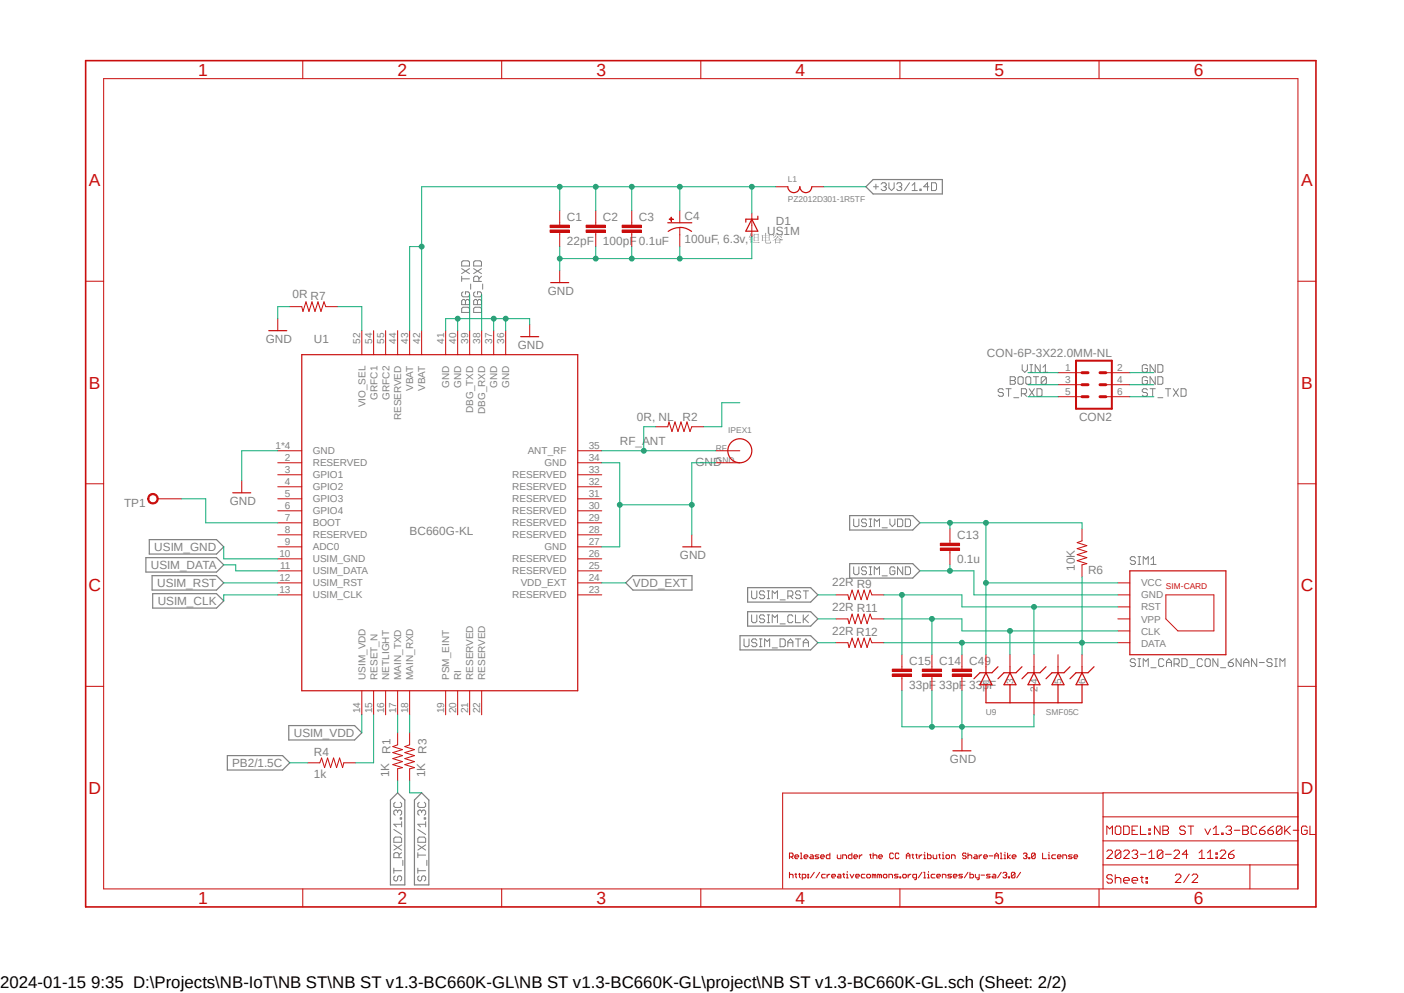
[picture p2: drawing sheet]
<svg xmlns="http://www.w3.org/2000/svg" width="297mm" height="210mm" viewBox="0 0 297 210" stroke-linecap="round" stroke-linejoin="round" font-family="sans-serif">
<path d="M17.6 12.5l261.9 179.9M279.5 12.5l-261.9 179.9" fill="none" stroke="#fff" stroke-width=".21"/>
<path d="M159.5 49.4h.9l.1 .1-.1 1.5h-.1v-.2h-.7l-.1 .3zM159.6 49.6v.6h.7v-.6zM159.6 50.2v.6h.7v-.6zM159.1 51.3h1.3l.1-.2 .2 .3h-1.5zM158.8 49.3l.2 .1-.2 .3 .5-.1 .1 .2h-.6l-.2 .3 .6-.1 .1 .2h-.4v.3l.4-.1 .1 .2h-.5v.5l.4-.2-.4 .5-.2-.1 .1-.7-.4-.1h.4v-.3l-.4 .2zM161.2 49.7l.7 .1v-.6l.2 .2v.4h.5l.1-.1 .2 .1-.1 1h-.7v.4l.1 .2 .7-.1 .1-.4 .2 .4-.3 .2h-.8l-.1-.1-.1-.6h-.6l-.1 .2zM161.3 49.8v.4h.6v-.4zM162.1 49.8v.4h.5v-.4zM161.3 50.3v.5h.6v-.5zM162.1 50.3v.5h.5v-.5zM164.1 49.7l.2 .2-.8 .5zM164.7 49.8l.7 .3-.1 .2zM163.4 50.9l.7-.5 .4-.5a1.35 1.35 0 0 0 1.2 .8l-.3 .2-.9-.7-.3 .3-.1 .2 .9-.1 .1 .2-.2 .7v-.1h-.8l-.1 .1v-.8zM164.1 50.8v.5h.8v-.5zM164.3 49.2l.3 .2v.2zM163.7 49.5v.1l1.7-.1 .2 .2-.4 .2 .2-.2h-1.7l-.1 .3z" fill="#808080"/>
<g fill="none" stroke="#808080" stroke-width=".21">
<path d="M184.8 39.5h1M185.3 38.9v1.1M186.4 38.9l.3-.2h.5l.3 .2v.3l-.3 .3M186.9 39.5h.3M187.2 39.5l.3 .3v.2l-.3 .3h-.5l-.3-.3M188 38.7v1.1l.6 .5 .5-.5v-1.1M189.7 38.9l.2-.2h.6l.3 .2v.3l-.3 .3M190.2 39.5h.3M190.5 39.5l.3 .3v.2l-.3 .3h-.6l-.2-.3M192.4 38.7l-1.1 1.6M193 39.2l.5-.5v1.6M196.5 39.5h-1.1l.8-.8v1.6"/>
<path d="M197.1 38.7h.8l.2 .2v1.1l-.2 .3h-.8zM97.7 55.4l.3-.2h1l.3 .2v.9h-1.6zM97.7 58.4v1.1M97.7 59h1.6M97.7 56.8l1.6 1.1M99.3 56.8l-1.6 1.1M100.2 55.4l.3-.2h1.1l.3 .2v.9h-1.7zM100.2 56.8l1.7 1.1M101.3 59.5v-.8l-.3-.3h-.5l-.3 .3v.8h1.7M101.9 58.4l-.6 .6M101.9 56.8l-1.7 1.1M193 40.3h1.1"/>
<path d="M194.6 40h.3v.3h-.3zM97.7 65.2l.3-.2h1l.3 .2v.9h-1.6zM97.7 63.6l.3-.3h.2l.3 .3 .3-.3h.2l.3 .3v.8h-1.6zM98 61.7l-.3 .3v.5l.3 .3h1l.3-.3v-.5l-.3-.3h-.5v.5M98.5 63.6v.8M99.6 60.1v1.1M100.2 65.2l.3-.2h1.1l.3 .2v.9h-1.7zM100.2 63.6l.3-.3h.3l.2 .3 .3-.3h.3l.3 .3v.8h-1.7zM100.5 61.7l-.3 .3v.5l.3 .3h1.1l.3-.3v-.5l-.3-.3h-.6v.5M101 63.6v.8M102.1 60.1v1.1M213.7 79.7h.8l.3 .2v.3l-.3 .3 .3 .3v.2l-.3 .3h-.8z"/>
<path d="M215.3 79.9l.3-.2h.6l.3 .2v1.1l-.3 .3h-.6l-.3-.3zM216.2 77.1v1.1l.6 .5 .5-.5v-1.1M217 79.9l.3-.2h.5l.3 .2v1.1l-.3 .3h-.5l-.3-.3zM217.9 77.1h.5M217.9 78.7h.5M218.1 77.1v1.6M218.6 79.7h1.1M219.2 79.7v1.6M220 77.1v1.6l-1-1.6v1.6M220.6 78.7h1.1M220.6 77.7l.5-.6v1.6M221.4 79.9l-.3-.2h-.6l-.2 .2v1.1"/>
<path d="M221.4 79.9v1.1l-.3 .3h-.6l-.2-.3M221.4 79.9l-1.1 1.1M242.7 77.4l-.3-.3h-.5l-.3 .3v1.1l.3 .2h.5l.3-.2v-.6h-.5M242.7 79.9l-.3-.2h-.5l-.3 .2v1.1l.3 .3h.5l.3-.3v-.5h-.5M244.4 77.1v1.6l-1.1-1.6v1.6M244.4 79.7v1.6l-1.1-1.6v1.6M244.9 77.1h.8l.3 .3v1.1l-.3 .2h-.8zM244.9 79.7h.8l.3 .2v1.1l-.3 .3h-.8zM212.3 82.5l-.3-.3h-.5l-.3 .3v.3l.3 .2h.5l.3 .3v.3l-.3 .2h-.5l-.3-.2M212.8 82.2h1.1M213.4 82.2v1.6M213.7 80.5h.8"/>
<path d="M214.5 84.1h1M216.1 83.3h.8l.3-.3v-.5l-.3-.3h-.8v1.6M216.6 83.3l.6 .5M217.7 82.2l1.1 1.6M218.8 82.2l-1.1 1.6M219.4 82.2h.8l.2 .3v1.1l-.2 .2h-.8zM242.7 82.5l-.3-.3h-.5l-.3 .3v.3l.3 .2h.5l.3 .3v.3l-.3 .2h-.5l-.3-.2M243.3 82.2h1.1M243.8 82.2v1.6M244.9 84.1h1.1M246.5 82.2h1.1M247.1 82.2v1.6"/>
<path d="M248.2 82.2l1.1 1.6M249.3 82.2l-1.1 1.6M249.9 82.2h.8l.2 .3v1.1l-.2 .2h-.8zM180.6 109.8v1.3l.3 .3h.5l.3-.3v-1.3M180.6 119.9v1.3l.3 .3h.5l.3-.3v-1.3M183.3 110l-.3-.2h-.5l-.3 .2v.3l.3 .3h.5l.3 .2v.3l-.3 .3h-.5l-.3-.3M183.9 111.4h.5M183.9 109.8h.5M183.9 119.9h.5M184.1 109.8v1.6M184.1 119.9v1.6M185 111.4v-1.6l.5 .5 .6-.5v1.6"/>
<path d="M186.6 111.6h1.1M188.3 109.8v1l.5 .6 .5-.6v-1M189.9 109.8h.8l.3 .2v1.1l-.3 .3h-.8zM191 119.9v1.6l-1.1-1.6v1.6M191.5 109.8h.8l.3 .2v1.1l-.3 .3h-.8zM191.5 119.9h.8l.3 .3v1l-.3 .3h-.8zM240.2 118l-.3-.3h-.5l-.3 .3v.3l.3 .3h.5l.3 .2v.3l-.3 .3h-.5l-.3-.3M240.7 117.7h.6M240.7 119.4h.6M241 117.7v1.7M241.9 119.4v-1.7l.5 .6 .5-.6v1.7M243.5 119.4h1.1"/>
<path d="M243.5 118.3l.5-.6v1.7M157.4 135.1v1.4l.2 .3h.6l.3-.3v-1.4M159 125v1.3l.3 .3h.5l.3-.3v-1.3M159 130v1.4l.3 .3h.5l.3-.3v-1.4M160.1 135.4l-.3-.3h-.5l-.3 .3v.3l.3 .2h.5l.3 .3v.3l-.3 .3h-.5l-.3-.3M160.7 136.8h.5M160.7 135.1h.5M160.9 135.1v1.7M161.8 125.3l-.3-.3h-.6l-.2 .3v.2l.2 .3h.6l.3 .3v.2l-.3 .3h-.6l-.2-.3M161.8 130.3l-.3-.3h-.6l-.2 .3v.3l.2 .3h.6l.3 .2v.3l-.3 .3h-.6l-.2-.3M161.8 136.8v-1.7l.5 .6 .5-.6v1.7M162.3 126.6h.5"/>
<path d="M162.3 125h.5M162.3 131.7h.5M162.3 130h.5M162.6 125v1.6M162.6 130v1.7M163.4 126.6v-1.6l.5 .5 .6-.5v1.6M163.4 131.7v-1.7l.5 .6 .6-.6v1.7M163.4 137h1.1M165 126.9h1.1M165 132h1.1M165 135.1h.8l.3 .3v1.1l-.3 .3h-.8zM166.7 126.1h.8l.2-.3v-.5l-.2-.3h-.8v1.6"/>
<path d="M166.7 136.8v-1.1l.5-.6 .5 .6v1.1M166.7 135.9h1M167.2 126.1l.5 .5M167.7 130.3l-.2-.3h-.6l-.2 .3v1.1l.2 .3h.6l.2-.3M168.3 130v1.7h1.1M168.3 135.1h1.1M168.8 135.1v1.7M169.4 125.3l-.3-.3h-.5l-.3 .3v.2l.3 .3h.5l.3 .3v.2l-.3 .3h-.5l-.3-.3M169.9 125h1.1M169.9 130v1.7M169.9 136.8v-1.1l.6-.6 .5 .6v1.1M169.9 135.9h1.1"/>
<path d="M170.2 130.9l.8 .8M170.5 125v1.6M171 130l-1.1 1.1M183.3 120.2l-.3-.3h-.5l-.3 .3v.2l.3 .3h.5l.3 .3v.2l-.3 .3h-.5l-.3-.3M183.9 121.5h.5M185 121.5v-1.6l.5 .5 .6-.5v1.6M186.6 121.8h1.1M189.3 120.2l-.2-.3h-.6l-.2 .3v1l.2 .3h.6l.2-.3v-.5h-.5M240.2 139.6l-.3-.3h-.5l-.3 .3v.3l.3 .2h.5l.3 .3v.3l-.3 .3h-.5l-.3-.3M240.7 139.3h.6M241 139.3v1.7M246.2 139.6l-.3-.3h-.5l-.3 .3v1.1l.3 .3h.5l.3-.3"/>
<path d="M250 139.3h.8l.3 .3v1.1l-.3 .3h-.8zM254.4 139.6l-.3-.3h-.5l-.3 .3v1.1l.3 .3h.5l.3-.3M255.2 139.3h.5l.3 .3v1.1l-.3 .3h-.5l-.3-.3v-1.1zM257.6 139.3v1.7l-1-1.7v1.7M260.9 139.3l-1.1 .8M262.6 139.3v1.7l-1.1-1.7v1.7M265.9 139.3v1.7l-1.1-1.7v1.7M269.1 139.6l-.2-.3h-.6l-.3 .3v.3l.3 .2h.6l.2 .3v.3l-.2 .3h-.6l-.3-.3M269.7 139.3h.5M269.9 139.3v1.7M240.7 141h.6M241.9 141v-1.7l.5 .6 .5-.6v1.7"/>
<path d="M243.5 141.2h1.1M246.8 140.1h1M246.8 141v-1.1l.5-.6 .5 .6v1.1M248.4 140.4h.8l.3-.3v-.5l-.3-.3h-.8v1.7M248.9 140.4l.6 .6M251.7 141.2h1M258.2 141.2h1.1M259.8 140.1h.8l.3 .3v.3l-.3 .3h-.5l-.3-.3zM263.1 140.1h1.1M263.1 141v-1.1l.6-.6 .5 .6v1.1M266.4 140.1h1.1M269.7 141h.5"/>
<path d="M270.8 141v-1.7l.5 .6 .5-.6v1.7M83.3 177.3l.3-.3h1.1l.3 .3v.8h-1.7zM83.3 178.7l1.7 1.1M83.3 175.4l1.7 1.1M83.6 169.7l-.3 .3v.5l.3 .3h1.1l.3-.3v-.5l-.3-.3M84.1 171.6l-.2-.3h-.3l-.3 .3v.5l.3 .3M84.1 171.6v.3M84.1 171.6l.3-.3h.3l.3 .3v.5l-.3 .3M84.7 173h.3v.2h-.3zM85 173.8v1.1M85 178.7l-1.7 1.1M85 174.3h-1.7l.6 .6"/>
<path d="M88.4 177.3l.3-.3h1l.3 .3v.8h-1.6zM88.4 178.7l1.6 1.1M88.4 175.4l1.6 1.1M88.7 169.7l-.3 .3v.5l.3 .3h1l.3-.3v-.5l-.3-.3M89.2 171.6l-.3-.3h-.2l-.3 .3v.5l.3 .3M89.2 171.6l.3-.3h.2l.3 .3v.5l-.3 .3M89.2 171.6v.3M89.7 173h.3v.2h-.3zM90 174.3h-1.6l.5 .6M90 173.8v1.1M90 178.7l-1.6 1.1M83.3 183.6v1.1"/>
<path d="M83.3 184.1h1.7M83.6 185.3l-.3 .2v.6l.3 .2h.3l.2-.2v-.6l.3-.2h.3l.3 .2v.6l-.3 .2M84.4 181.4v-.8l-.3-.3h-.5l-.3 .3v.8h1.7M85 180.3l-.6 .5M85.2 181.9v1.1M88.4 184.1h1.6M88.4 180.3v1.1M88.4 183.6v1.1M88.4 180.8h1.6M88.7 185.3l-.3 .2v.6l.3 .2h.2l.3-.2v-.6l.3-.2h.2l.3 .2v.6l-.3 .2M90.3 181.9v1.1"/>
</g>
<g fill="none" stroke="#808080" stroke-width=".25">
<path d="M183.2 39.5l1.5-1.5h14.6v3h-14.6zM30.9 117.9h14.9l1.5 1.6-1.5 1.5h-14.9zM31.6 114.1h14.2l1.5 1.6-1.5 1.5h-14.2zM179.7 109.1h13.4l1.5 1.5-1.5 1.5h-13.4zM179.7 119.2h13.4l1.5 1.5-1.5 1.6h-13.4zM32.2 121.8h13.6l1.5 1.5-1.5 1.5h-13.6zM32.3 125.6h13.5l1.5 1.5-1.5 1.5h-13.5zM133.9 121.8h12.5v3h-12.5l-1.5-1.5zM156.5 134.5h15l1.5 1.4-1.5 1.6h-15zM158.2 124.3h13.3l1.5 1.5-1.5 1.5h-13.3zM158.2 129.4h13.3l1.5 1.5-1.5 1.5h-13.3zM48.1 159.8h11.7l1.5 1.5-1.5 1.6h-11.7z"/>
<path d="M61.1 153.5h13.9l1.5 1.5-1.5 1.5h-13.9zM84.1 167.7l1.5 1.5v18h-3v-18zM87.7 169.2l1.5-1.5 1.5 1.5v18h-3z"/>
</g>
<path d="M118.4 47.1v.5M118.4 49.1v.6M138.7 90.3h2.6l.2-1.1 .7 2.1 .6-2.1 .6 2.1 .7-2.1 .6 2.1 .6-2.1 .7 2.1 .3-1h2.6M151.4 95.3h5.1M151.4 97.9h5.1M51.1 101.7v2.5M146.3 113.1v2.6" fill="none" stroke="#c90d0c" stroke-width=".21"/>
<g fill="none" stroke="#c90d0c" stroke-width=".25">
<path d="M49.2 104.2h3.8M144.4 115.7h3.9"/>
<circle cx="156.5" cy="95.3" r="2.54"/>
</g>
<path d="M116.4 48.6h4v.5h-4z" fill-rule="evenodd" fill="#c90d0c"/>
<path d="M116.4 48.6h4v.5h-4z" fill="none" stroke="#c90d0c" stroke-width=".21"/>
<path d="M116.4 47.6h4v.5h-4z" fill-rule="evenodd" fill="#c90d0c"/>
<path d="M116.4 47.6h4v.5h-4zM118.4 44.6v2.5M118.4 49.7v2.5M126 47.1v.5M126 49.1v.6" fill="none" stroke="#c90d0c" stroke-width=".21"/>
<path d="M124 48.6h4.1v.5h-4.1z" fill-rule="evenodd" fill="#c90d0c"/>
<path d="M124 48.6h4.1v.5h-4.1z" fill="none" stroke="#c90d0c" stroke-width=".21"/>
<path d="M124 47.6h4.1v.5h-4.1z" fill-rule="evenodd" fill="#c90d0c"/>
<path d="M124 47.6h4.1v.5h-4.1zM126 44.6v2.5M126 49.7v2.5M133.6 47.1v.5M133.6 49.1v.6" fill="none" stroke="#c90d0c" stroke-width=".21"/>
<path d="M131.6 48.6h4.1v.5h-4.1z" fill-rule="evenodd" fill="#c90d0c"/>
<path d="M131.6 48.6h4.1v.5h-4.1z" fill="none" stroke="#c90d0c" stroke-width=".21"/>
<path d="M131.6 47.6h4.1v.5h-4.1z" fill-rule="evenodd" fill="#c90d0c"/>
<path d="M118.4 57.2v2.6M131.6 47.6h4.1v.5h-4.1zM133.6 44.6v2.5M133.6 49.7v2.5M143.8 48.1v1.6" fill="none" stroke="#c90d0c" stroke-width=".21"/>
<path d="M116.5 59.8h3.8M141.3 47.1h5M143.8 48.1a4 4 0 0 1 2.5 .8M143.8 48.1a4.1 4.1 0 0 0-2.4 .8" fill="none" stroke="#c90d0c" stroke-width=".25"/>
<path d="M141.6 46.3l.8 .1z" fill-rule="evenodd" fill="#c90d0c"/>
<path d="M141.6 46.3l.8 .1z" fill="none" stroke="#c90d0c" stroke-width=".21"/>
<path d="M141.9 45.9l.1 .9z" fill-rule="evenodd" fill="#c90d0c"/>
<g fill="none" stroke="#c90d0c" stroke-width=".21">
<path d="M164.1 39.5h2.6M171.7 39.5h2.6M141.9 45.9l.1 .9zM143.8 44.6v2.5M143.8 49.7v2.5M208.6 138.5v2.5M213.7 138.5v2.5M218.7 138.5v2.5M223.8 138.5v2.5M228.9 138.5v2.5M203.5 141v.5M203.5 143v.6"/>
<path d="M203.5 156.3v2.5M218.7 148.6v2.6"/>
</g>
<g fill="none" stroke="#c90d0c" stroke-width=".25">
<path d="M166.7 39.5a1.27 1.27 0 0 0 1.2 1.3 1.27 1.27 0 0 0 1.3-1.3 1.27 1.27 0 0 0 1.3 1.3 1.27 1.27 0 0 0 1.2-1.3M201.6 158.8h3.8M208.6 142.3l1.2 2.5h-2.5zM208.6 141v1.3M208.6 144.8v3.8h20.3v-3.8M211.1 141l-1.3 1.3h-2.5l-1.3 1.3M213.7 142.3l1.2 2.5h-2.5zM213.7 141v1.3M213.7 144.8v3.8M216.2 141l-1.3 1.3h-2.5l-1.3 1.3M218.7 142.3l1.3 2.5h-2.5zM218.7 141v1.3"/>
<path d="M218.7 144.8v3.8M221.3 141l-1.3 1.3h-2.5l-1.3 1.3M223.8 142.3l1.3 2.5h-2.6zM223.8 141v1.3M223.8 144.8v3.8M226.4 141l-1.3 1.3h-2.6l-1.2 1.3M228.9 142.3l1.3 2.5h-2.6zM228.9 141v1.3M231.4 141l-1.2 1.3h-2.6l-1.2 1.3"/>
</g>
<path d="M201.5 142.5h4v.5h-4z" fill-rule="evenodd" fill="#c90d0c"/>
<path d="M201.5 142.5h4v.5h-4z" fill="none" stroke="#c90d0c" stroke-width=".21"/>
<path d="M201.5 141.5h4v.5h-4z" fill-rule="evenodd" fill="#c90d0c"/>
<path d="M201 114.4v.5M201 116.4v.5M203.5 138.5v2.5M201.5 141.5h4v.5h-4zM203.5 143.6v2.5" fill="none" stroke="#c90d0c" stroke-width=".21"/>
<path d="M198.9 115.9h4.1v.5h-4.1z" fill-rule="evenodd" fill="#c90d0c"/>
<path d="M198.9 115.9h4.1v.5h-4.1z" fill="none" stroke="#c90d0c" stroke-width=".21"/>
<path d="M198.9 114.9h4.1v.5h-4.1z" fill-rule="evenodd" fill="#c90d0c"/>
<path d="M198.9 114.9h4.1v.5h-4.1zM201 111.8v2.6M201 116.9v2.6M176.8 125.8h2.6l.2 1 .7-2 .6 2 .6-2 .7 2 .6-2 .6 2 .7-2 .3 1h2.6M176.8 130.9h2.6l.2 1 .7-2 .6 2 .6-2 .7 2 .6-2 .6 2 .7-2 .3 1h2.6M176.8 135.9h2.6l.2 1 .7-1.9 .6 1.9 .6-1.9 .7 1.9 .6-1.9 .6 1.9 .7-1.9 .3 .9h2.6M197.1 141v.5M197.1 143v.6" fill="none" stroke="#c90d0c" stroke-width=".21"/>
<path d="M195.1 142.5h4.1v.5h-4.1z" fill-rule="evenodd" fill="#c90d0c"/>
<path d="M195.1 142.5h4.1v.5h-4.1z" fill="none" stroke="#c90d0c" stroke-width=".21"/>
<path d="M195.1 141.5h4.1v.5h-4.1z" fill-rule="evenodd" fill="#c90d0c"/>
<path d="M197.1 138.5v2.5M190.8 141v.5M190.8 143v.6M195.1 141.5h4.1v.5h-4.1zM197.1 143.6v2.5" fill="none" stroke="#c90d0c" stroke-width=".21"/>
<path d="M188.8 142.5h4v.5h-4z" fill-rule="evenodd" fill="#c90d0c"/>
<path d="M188.8 142.5h4v.5h-4z" fill="none" stroke="#c90d0c" stroke-width=".21"/>
<path d="M188.8 141.5h4v.5h-4z" fill-rule="evenodd" fill="#c90d0c"/>
<g fill="none" stroke="#c90d0c" stroke-width=".21">
<path d="M21.9 16.6h252.7v171.4h-252.7zM64.1 12.8v3.8M106.1 12.8v3.8M148.3 12.8v3.8M190.4 12.8v3.8M232.5 12.8v3.8M18.1 59.5h3.8M159 45.1v5M274.6 59.5h3.8M58.8 67.4v2.5M61.3 64.9h2.5l.3 1 .6-2.1 .7 2.1 .6-2.1 .6 2.1 .7-2.1 .6 2.1 .6-2.1 .4 1.1h2.6M76.5 69.9v5.1"/>
<path d="M79 69.9v5.1M81.6 69.9v5.1M84.1 69.9v5.1M86.7 69.9v5.1M89.2 69.9v5.1M94.3 69.9v5.1M96.8 69.9v5.1M99.4 69.9v5.1M101.9 69.9v5.1M104.4 69.9v5.1M107 69.9v5.1M112.1 68.7v2.5"/>
<path d="M223.8 78.8h5.1M233.9 78.8h5.1M58.8 97.9h5M58.8 95.3h5M122.2 97.9h5.1M122.2 95.3h5.1M223.8 81.4h5.1M223.8 83.9h5.1M233.9 81.4h5.1M233.9 83.9h5.1M18.1 102.3h3.8M33.4 105.5h5"/>
<path d="M58.8 100.4h5M58.8 103h5M58.8 105.5h5M58.8 108h5M58.8 110.6h5M58.8 113.1h5M58.8 115.7h5M58.8 118.2h5M122.2 100.4h5.1M122.2 103h5.1M122.2 105.5h5.1M122.2 108h5.1"/>
<path d="M122.2 110.6h5.1M122.2 113.1h5.1M122.2 115.7h5.1M122.2 118.2h5.1M228.9 111.8v2.6l-1 .4 2 .6-2 .6 2 .7-2 .6 2 .6-2 .7 2 .6-1 .3v2.5M274.6 102.3h3.8M58.8 120.7h5M58.8 123.3h5M58.8 125.8h5M122.2 120.7h5.1M122.2 123.3h5.1M122.2 125.8h5.1"/>
<path d="M190.8 138.5v2.5M236.5 123.3h2.5M236.5 125.8h2.5M236.5 133.4h2.5M236.5 128.4h2.5M236.5 130.9h2.5M236.5 135.9h2.5M246.6 125.8h10.2v7.6h-7.6l-2.6-2.5zM18.1 145.2h3.8M76.5 146.1v5.1M79 146.1v5.1M81.6 146.1v5.1"/>
<path d="M84.1 146.1v5.1M84.1 155v2.5l-1 .4 2 .6-2 .7 2 .6-2 .6 2 .7-2 .6 2 .6-1 .3v2.5M86.7 146.1v5.1M86.7 155v2.5l-1.1 .4 2.1 .6-2.1 .7 2.1 .6-2.1 .6 2.1 .7-2.1 .6 2.1 .6-1 .3v2.5M94.3 146.1v5.1M96.8 146.1v5.1M99.4 146.1v5.1M101.9 146.1v5.1M188.8 141.5h4v.5h-4zM190.8 143.6v2.5M274.6 145.2h3.8M65.1 161.3h2.5l.4-1 .7 2 .6-2 .6 2 .7-2 .6 2 .6-2 .7 2 .2-1h2.6"/>
<path d="M233.3 167.7v20.3M233.3 177.8h41.3M233.3 172.8h41.3M234.1 176.5v-1.8l.6 .6 .6-.6v1.8M236.2 174.7h.6l.3 .3v1.2l-.3 .3h-.6l-.3-.3v-1.2zM237.7 174.7h.9l.3 .3v1.2l-.3 .3h-.9zM239.5 175.6h.6M240.7 174.7h-1.2v1.8h1.2M241.3 174.7v1.8h1.1M243 176.2h.3v.3h-.3zM243 175.3h.3v.3h-.3zM245.4 174.7v1.8l-1.2-1.8v1.8"/>
<path d="M246 174.7h.9l.3 .3v.3l-.3 .3 .3 .3v.3l-.3 .3h-.9zM246 175.6h.9M250.7 175l-.3-.3h-.5l-.3 .3v.3l.3 .3h.5l.3 .3v.3l-.3 .3h-.5l-.3-.3M251.3 174.7h1.2M251.9 174.7v1.8M254.9 175.3l.6 1.2 .6-1.2M256.7 176.5h1.2M256.7 175.3l.6-.6v1.8M258.4 176.2h.3v.3h-.3zM259.3 175l.3-.3h.6l.3 .3v.3l-.3 .3M259.9 175.6h.3M260.2 175.6l.3 .3v.3l-.3 .3h-.6l-.3-.3"/>
<path d="M261.1 179.8l-.6 .3-.6 .6M261.1 175.6h1.2M262.9 174.7h.9l.3 .3v.3l-.3 .3 .3 .3v.3l-.3 .3h-.9zM262.9 175.6h.9M265.9 175l-.3-.3h-.6l-.3 .3v1.2l.3 .3h.6l.3-.3M266.4 175.6h.9l.3 .3v.3l-.3 .3h-.6l-.3-.3zM267.6 174.7l-.6 .3-.6 .6M268.2 175.6h.9l.3 .3v.3l-.3 .3h-.6l-.3-.3zM269.4 174.7l-.6 .3-.6 .6M271.2 175l-.3-.3h-.6l-.3 .3v1.2M271.2 175v1.2l-.3 .3h-.6l-.3-.3M271.2 175l-1.2 1.2"/>
<path d="M271.8 174.7v1.8M272.1 175.6l.9 .9M273 174.7l-1.2 1.2M273.6 175.6h1.1M274.6 167.7h-109v20.2M276.5 175l-.3-.3h-.6l-.3 .3v1.2l.3 .3h.6l.3-.3v-.6h-.6M277.1 174.7v1.8h1.2M64.1 188v3.8M106.1 188v3.8M148.3 188v3.8M167 181.2h.6l.2-.2v-.4l-.2-.2h-.6v1.2M167 184.5v1.2"/>
<path d="M167 185.1l.2-.2h.4l.2 .2v.6M167.4 181.2l.4 .4M168.1 184.9h.4M168.1 181.2h.9l-.3-.4h-.3l-.3 .2v.4l.3 .2h.3M168.4 184.7v.8l.1 .2M169 184.9h.3M169.1 184.7v.8l.2 .2M169.3 180.4h.2v1.2M169.3 181.6h.4M169.7 185.7h.6l.2-.2v-.4l-.2-.2h-.6v1.2M170.1 181.2h.8l-.2-.4h-.4l-.2 .2v.4l.2 .2h.4M170.9 184.9h.2v.2h-.2z"/>
<path d="M170.9 185.5h.2v.2h-.2zM171.4 180.8h.5l.1 .2v.6h-.6l-.1-.2 .1-.2h.6M172.3 184.5l-.9 1.2M173.2 180.8h-.6l-.2 .2 .8 .4-.2 .2h-.6M173.4 184.5l-.8 1.2M173.6 181.2h.8l-.2-.4h-.4l-.2 .2v.4l.2 .2h.4M174.6 184.9h-.6l-.2 .2 .2 .6h.6M175 184.9v.8M175.6 184.9h-.3l-.3 .4M175.6 180.4v1.2h-.6l-.2-.6 .2-.2h.6M175.9 185.3h.8l-.2-.4-.6 .2v.4l.2 .2h.4M177.1 180.8v.6l.2 .2h.6v-.8"/>
<path d="M177.3 184.9h.4l.2 .2v.6h-.6l-.2-.2 .2-.2h.6M178.3 184.9h.4M178.3 181.6v-.8h.6l.2 .2v.6M178.5 184.7v.8l.2 .2M179.1 184.9h.1v.8M179.1 185.7h.4M179.2 184.3v.2M179.8 184.9l.4 .8 .4-.8M180.2 180.4v1.2h-.5l-.2-.2v-.4l.2-.2h.5M180.6 181.2h.8l-.2-.4h-.4l-.2 .2 .2 .6h.4M181 185.3h.8l-.2-.4h-.4l-.2 .2 .2 .6h.4M181.8 180.8v.8"/>
<path d="M182.4 180.8l-.6 .4M183 184.9h-.6l-.2 .2 .2 .6h.6M183.3 185.1l.6-.2 .2 .2v.4l-.2 .2h-.3l-.3-.2zM183.9 180.8h.4M184.1 180.6v.8l.2 .2M184.7 181l.2-.2h.4l.2 .2v.6M184.7 180.4v1.2M184.9 185.1l-.4-.2v.8M184.9 185.1v.6M184.9 185.1l.2-.2 .2 .2v.6M185.9 181.2h.7l-.1-.4h-.4l-.2 .2v.4l.2 .2h.4M186.1 185.1l-.4-.2v.8"/>
<path d="M186.1 185.1v.6M186.1 185.1l.2-.2 .2 .2v.6M186.9 185.1l.6-.2 .1 .2v.4l-.1 .2h-.4l-.2-.2zM188 185.7v-.8h.6l.2 .2v.6M189 180.6l-.2-.2h-.4l-.2 .2v.8l.2 .2h.4l.2-.2M190 184.9h-.6l-.2 .2 .8 .4-.2 .2h-.6M190.2 180.6l-.2-.2h-.4l-.2 .2v.8l.2 .2h.4l.2-.2M190.4 185.5h.1v.2h-.1zM190.4 188v3.8M191.1 184.9l.6 .2v.4l-.2 .2h-.4l-.1-.2v-.4zM191.7 181.6v-.8l.4-.4 .4 .4v.8M191.7 181h.8"/>
<path d="M192.1 184.9v.8M192.7 184.9h-.2l-.4 .4M192.9 180.8h.4M193.1 180.6v.8l.2 .2M193.7 180.8h.4M193.9 185.7h-.6l-.2-.2v-.4l.2-.2h.6v1l-.4 .2M193.9 180.6v.8l.2 .2M194.4 180.8v.8M195 184.5l-.7 1.2M195 180.8l-.6 .4M195.4 185.7h.4M195.4 184.5h.2v1.2"/>
<path d="M195.4 180.8h.2v.8M195.4 181.6h.4M195.6 180.3v.1M196.2 184.9h.2v.8M196.2 185.7h.4M196.2 180.4v1.2h.6l.2-.6-.2-.2h-.6M196.4 184.3v.2M197.4 180.8v.6l.2 .2h.6v-.8M197.8 184.9h-.6l-.2 .2v.4l.2 .2h.6M198.2 185.3h.7l-.1-.4-.6 .2v.4l.2 .2h.4M198.5 180.8h.4M198.8 180.6v.8l.1 .2"/>
<path d="M199.3 185.7v-.8h.6l.2 .2v.6M199.3 181.6h.4M199.3 180.8h.2v.8M199.5 180.3v.1M200.3 180.8h.4l.2 .2-.2 .6h-.4l-.2-.2v-.4zM201.3 184.9h-.6l-.2 .2 .8 .4-.2 .2h-.6M201.3 181.6v-.8h.5l.3 .2v.6M201.7 185.3h.7l-.1-.4h-.5l-.1 .2 .1 .6h.5M203.6 184.9h-.6l-.2 .2 .8 .4-.2 .2h-.6M204.4 180.6l-.2-.2h-.4l-.2 .2 .2 .4h.4l.2 .2-.2 .4h-.4l-.2-.2M204.8 184.5l-.8 1.2M204.8 181l.2-.2h.4l.2 .2v.6"/>
<path d="M204.8 180.4v1.2M205.2 184.5v1.2h.5l.3-.2v-.4l-.3-.2h-.5M206.2 180.8h.3l.2 .2v.6h-.5l-.2-.2 .2-.2h.5M206.3 184.9v.6l.2 .2h.6M207.1 184.9v1l-.4 .2M207.1 180.8v.8M207.5 185.1h.8M207.7 180.8l-.6 .4M208.1 181.2h.8l-.2-.4h-.4l-.2 .2 .2 .6h.4M209.3 181h.8M209.5 184.9h-.6l-.2 .2 .8 .4-.2 .2h-.6M210.1 184.9l.6 .2v.6h-.6l-.3-.2 .3-.2h.6"/>
<path d="M210.4 181h.8M210.4 181.6v-.8l.4-.4 .4 .4v.8M211.6 180.4h.2v1.2M211.6 181.6h.4M211.8 184.5l-.8 1.2M212.2 184.7l.2-.2h.4l.2 .2-.2 .4M212.4 181.6h.4M212.4 180.8h.2v.8M212.6 185.1h.2M212.6 180.3v.1M212.8 185.1l.2 .2-.2 .4h-.4l-.2-.2M213.1 180.4v1.2"/>
<path d="M213.4 185.5h.2v.2h-.2zM213.7 180.8l-.6 .4 .6 .4M214.1 181.2h.8l-.2-.4h-.4l-.2 .2v.4l.2 .2h.4M214.7 184.7v.8l-.2 .2h-.4l-.1-.2M214.7 184.7l-.2-.2h-.4l-.1 .2v.8M214.7 184.7l-.7 .8M215.9 184.5l-.8 1.2M216.5 180.6l.2-.2h.3l.3 .2-.3 .4M216.9 181h.1M217 181l.3 .2-.3 .4h-.3l-.2-.2M217.6 181.4h.2v.2h-.2zM219 180.6l-.2-.2h-.4l-.2 .2v.8"/>
<path d="M219 180.6v.8l-.2 .2h-.4l-.2-.2M219 180.6l-.8 .8M220.6 180.4v1.2h.8M221.7 181.6h.4M221.7 180.8h.2v.8M221.9 180.3v.1M223.3 180.8h-.6l-.2 .2v.4l.2 .2h.6M223.7 181.2h.8l-.2-.4h-.4l-.2 .2 .2 .6h.4M224.8 181.6v-.8h.6l.2 .2v.6M226.8 180.8h-.6l-.2 .2 .2 .2 .6 .2-.2 .2h-.6M227.2 181.2h.8l-.2-.4h-.4l-.2 .2 .2 .6h.4M232.5 188v3.8"/>
<path d="M233.3 182.9h41.3M234.1 180.1l.3-.3h.6l.3 .3v.3l-1.2 1.2h1.2M235.3 185.3l-.3-.3h-.6l-.3 .3v.3l.3 .3h.6l.3 .3v.3l-.3 .3h-.6l-.3-.3M235.9 185.9l.3-.3h.6l.3 .3v.9M235.9 185v1.8M237.1 180.1l-.3-.3h-.6l-.3 .3v1.2M237.1 180.1v1.2l-.3 .3h-.6l-.3-.3M237.1 180.1l-1.2 1.2M237.7 186.2h1.2v-.3l-.3-.3h-.6l-.3 .3v.6l.3 .3h.6M237.7 180.1l.3-.3h.6l.3 .3v.3l-1.2 1.2h1.2M239.5 186.2h1.2v-.3l-.3-.3h-.6l-.3 .3v.6l.3 .3h.6M239.5 180.1l.3-.3h.6l.3 .3v.3l-.3 .3"/>
<path d="M240.1 180.7h.3M240.4 180.7l.3 .3v.3l-.3 .3h-.6l-.3-.3M241.3 185.6h.6M241.3 180.7h1.1M241.6 185.3v1.2l.3 .3M242.4 185.6h.3v.3h-.3zM242.4 186.5h.3v.3h-.3zM243 180.4l.6-.6v1.8M243 181.6h1.2M246 180.1v1.2l-.3 .3h-.6l-.3-.3M246 180.1l-.3-.3h-.6l-.3 .3v1.2M246 180.1l-1.2 1.2"/>
<path d="M246.5 180.7h1.3M248.3 180.1l.3-.3h.6l.3 .3v.3l-1.2 1.2h1.2M248.6 185.2l.3-.3h.6l.3 .3v.3l-1.2 1.1h1.2M251.3 180.7h-1.2l.9-.9v1.8M251.6 184.9l-1.2 1.7M252.2 185.2l.3-.3h.6l.3 .3v.3l-1.2 1.1h1.2M253.7 181.6h1.1M253.7 180.4l.6-.6v1.8M255.4 180.4l.6-.6v1.8M255.4 181.6h1.2M257.2 180.4h.3v.3h-.3zM257.2 181.3h.3v.3h-.3z"/>
<path d="M258.1 180.1l.3-.3h.6l.3 .3v.3l-1.2 1.2h1.2M259.9 180.7h.9l.3 .3v.3l-.3 .3h-.6l-.3-.3zM264.4 182.9v5.1"/>
</g>
<path d="M18.1 12.8h260.3v179h-260.3z" fill="none" stroke="#c90d0c" stroke-width=".34"/>
<path d="M159 46.4l1.3 2.5h-2.5zM160.3 45.7v.7h-2.5v.6M56.9 69.9h3.8M63.8 75h58.4v71.1h-58.4zM110.2 71.2h3.8M239 120.7h20.3v17.8h-20.3z" fill="none" stroke="#c90d0c" stroke-width=".25"/>
<path d="M227.6 76.3h7.6v10.1h-7.6z" fill="none" stroke="#c90d0c" stroke-width=".42"/>
<path d="M228.9 78.8h1.3M232.7 78.8h1.2M228.9 83.9h1.3M228.9 81.4h1.3M232.7 83.9h1.2M232.7 81.4h1.2" fill="none" stroke="#c90d0c" stroke-width=".64"/>
<path d="M31.5 104.7a1.13 1.13 0 0 1 1.8 .1 1.13 1.13 0 0 1-.6 1.7 1.13 1.13 0 0 1-1.5-1h.3a.88 .88 0 0 1 1.3-.7 .88 .88 0 0 1 .1 1.4 .88 .88 0 0 1-1.4-.4v-.3h-.3z" fill-rule="evenodd" fill="#c90d0c"/>
<path d="M31.5 104.7a1.13 1.13 0 0 1 1.8 .1 1.13 1.13 0 0 1-.6 1.7 1.13 1.13 0 0 1-1.5-1h.3a.88 .88 0 0 1 1.3-.7 .88 .88 0 0 1 .1 1.4 .88 .88 0 0 1-1.4-.4v-.3h-.3z" fill="none" stroke="#c90d0c" stroke-width=".21"/>
<path d="M58.8 95.3h-7.7v6.4M127.3 97.9h3.8v8.9h15.2M151.4 97.9h-5.1v15.2" fill="none" stroke="#0dab76" stroke-width=".21"/>
<circle cx="146.3" cy="106.8" r=".51" fill="#0dab76"/>
<g fill="none" stroke="#0dab76" stroke-width=".21">
<path d="M131.1 106.8v8.9h-3.8"/>
<circle cx="146.3" cy="106.8" r=".51"/>
</g>
<circle cx="131.1" cy="106.8" r=".51" fill="#0dab76"/>
<g fill="none" stroke="#0dab76" stroke-width=".21">
<path d="M118.4 52.2v5M126 52.2v2.5h-7.6"/>
<circle cx="131.1" cy="106.8" r=".51"/>
</g>
<circle cx="118.4" cy="54.7" r=".51" fill="#0dab76"/>
<g fill="none" stroke="#0dab76" stroke-width=".21">
<path d="M133.6 52.2v2.5h-7.6"/>
<circle cx="118.4" cy="54.7" r=".51"/>
</g>
<circle cx="126" cy="54.7" r=".51" fill="#0dab76"/>
<g fill="none" stroke="#0dab76" stroke-width=".21">
<path d="M133.6 54.7h10.2"/>
<circle cx="126" cy="54.7" r=".51"/>
</g>
<circle cx="133.6" cy="54.7" r=".51" fill="#0dab76"/>
<g fill="none" stroke="#0dab76" stroke-width=".21">
<path d="M143.8 52.2v2.5h15.2"/>
<circle cx="133.6" cy="54.7" r=".51"/>
</g>
<circle cx="143.8" cy="54.7" r=".51" fill="#0dab76"/>
<g fill="none" stroke="#0dab76" stroke-width=".21">
<path d="M159 50.1v4.6M203.5 146.1v10.2M218.7 151.2v2.5h-15.2"/>
<circle cx="143.8" cy="54.7" r=".51"/>
</g>
<circle cx="203.5" cy="153.7" r=".51" fill="#0dab76"/>
<g fill="none" stroke="#0dab76" stroke-width=".21">
<path d="M190.8 146.1v7.6h12.7M197.1 146.1v7.6"/>
<circle cx="203.5" cy="153.7" r=".51"/>
</g>
<circle cx="197.1" cy="153.7" r=".51" fill="#0dab76"/>
<g fill="none" stroke="#0dab76" stroke-width=".21">
<path d="M61.3 64.9h-2.5v2.5M94.3 69.9v-2.5h10.1v2.5M96.8 67.4v2.5"/>
<circle cx="197.1" cy="153.7" r=".51"/>
</g>
<circle cx="96.8" cy="67.4" r=".51" fill="#0dab76"/>
<g fill="none" stroke="#0dab76" stroke-width=".21">
<path d="M104.4 67.4h2.6v2.5"/>
<circle cx="96.8" cy="67.4" r=".51"/>
</g>
<circle cx="104.4" cy="67.4" r=".51" fill="#0dab76"/>
<g fill="none" stroke="#0dab76" stroke-width=".21">
<path d="M107 67.4h5.1v1.3"/>
<circle cx="104.4" cy="67.4" r=".51"/>
</g>
<circle cx="107" cy="67.4" r=".51" fill="#0dab76"/>
<g fill="none" stroke="#0dab76" stroke-width=".21">
<path d="M174.3 39.5h8.9M99.4 62.3v7.6M101.9 62.3v7.6M239 78.8h5.1M239 81.4h5.1M194.6 110.6h14v27.9M208.6 123.3h27.9M76.5 151.2v3.8"/>
<circle cx="107" cy="67.4" r=".51"/>
</g>
<circle cx="208.6" cy="123.3" r=".51" fill="#0dab76"/>
<g fill="none" stroke="#0dab76" stroke-width=".21">
<path d="M201 110.6v1.2"/>
<circle cx="208.6" cy="123.3" r=".51"/>
</g>
<circle cx="201" cy="110.6" r=".51" fill="#0dab76"/>
<g fill="none" stroke="#0dab76" stroke-width=".21">
<path d="M208.6 110.6h20.3"/>
<circle cx="201" cy="110.6" r=".51"/>
</g>
<circle cx="208.6" cy="110.6" r=".51" fill="#0dab76"/>
<g fill="none" stroke="#0dab76" stroke-width=".21">
<path d="M47.3 115.7v2.5h11.5M201 119.5v1.2M228.9 110.6v1.2M194.6 120.7h11.4v5.1h30.5"/>
<circle cx="208.6" cy="110.6" r=".51"/>
</g>
<circle cx="201" cy="120.7" r=".51" fill="#0dab76"/>
<g fill="none" stroke="#0dab76" stroke-width=".21">
<path d="M89.2 39.5v12.7h-2.5M47.3 119.5h2.6v1.2h8.9M47.3 123.3h11.5M58.8 125.8h-11.5v1.3M173 125.8h3.8M173 130.9h3.8M173 135.9h3.8"/>
<circle cx="201" cy="120.7" r=".51"/>
</g>
<circle cx="89.2" cy="52.2" r=".51" fill="#0dab76"/>
<g fill="none" stroke="#0dab76" stroke-width=".21">
<path d="M89.2 39.5h54.6M118.4 39.5v5.1"/>
<circle cx="89.2" cy="52.2" r=".51"/>
</g>
<circle cx="118.4" cy="39.5" r=".51" fill="#0dab76"/>
<g fill="none" stroke="#0dab76" stroke-width=".21">
<path d="M126 39.5v5.1"/>
<circle cx="118.4" cy="39.5" r=".51"/>
</g>
<circle cx="126" cy="39.5" r=".51" fill="#0dab76"/>
<g fill="none" stroke="#0dab76" stroke-width=".21">
<path d="M133.6 39.5v5.1"/>
<circle cx="126" cy="39.5" r=".51"/>
</g>
<circle cx="133.6" cy="39.5" r=".51" fill="#0dab76"/>
<g fill="none" stroke="#0dab76" stroke-width=".21">
<path d="M143.8 39.5v5.1"/>
<circle cx="133.6" cy="39.5" r=".51"/>
</g>
<circle cx="143.8" cy="39.5" r=".51" fill="#0dab76"/>
<g fill="none" stroke="#0dab76" stroke-width=".21">
<path d="M143.8 39.5h20.3M159 39.5v5.6M86.7 52.2v17.7M89.2 52.2v17.7"/>
<circle cx="143.8" cy="39.5" r=".51"/>
</g>
<circle cx="159" cy="39.5" r=".51" fill="#0dab76"/>
<g fill="none" stroke="#0dab76" stroke-width=".21">
<path d="M217.5 78.8h6.3M187 130.9h16.5v2.5h33M197.1 130.9v7.6"/>
<circle cx="159" cy="39.5" r=".51"/>
</g>
<circle cx="197.1" cy="130.9" r=".51" fill="#0dab76"/>
<g fill="none" stroke="#0dab76" stroke-width=".21">
<path d="M213.7 133.4v5.1"/>
<circle cx="197.1" cy="130.9" r=".51"/>
</g>
<circle cx="213.7" cy="133.4" r=".51" fill="#0dab76"/>
<g fill="none" stroke="#0dab76" stroke-width=".21">
<path d="M187 125.8h16.5v2.6h33M190.8 125.8v12.7"/>
<circle cx="213.7" cy="133.4" r=".51"/>
</g>
<circle cx="190.8" cy="125.8" r=".51" fill="#0dab76"/>
<g fill="none" stroke="#0dab76" stroke-width=".21">
<path d="M218.7 128.4v10.1"/>
<circle cx="190.8" cy="125.8" r=".51"/>
</g>
<circle cx="218.7" cy="128.4" r=".51" fill="#0dab76"/>
<g fill="none" stroke="#0dab76" stroke-width=".21">
<path d="M187 135.9h41.9v2.6"/>
<circle cx="218.7" cy="128.4" r=".51"/>
</g>
<circle cx="228.9" cy="135.9" r=".51" fill="#0dab76"/>
<g fill="none" stroke="#0dab76" stroke-width=".21">
<path d="M203.5 135.9v2.6M228.9 135.9h7.6"/>
<circle cx="228.9" cy="135.9" r=".51"/>
</g>
<circle cx="203.5" cy="135.9" r=".51" fill="#0dab76"/>
<g fill="none" stroke="#0dab76" stroke-width=".21">
<path d="M138.7 90.3h-2.5v5h15.2M228.9 122v13.9"/>
<circle cx="203.5" cy="135.9" r=".51"/>
</g>
<circle cx="136.2" cy="95.3" r=".51" fill="#0dab76"/>
<g fill="none" stroke="#0dab76" stroke-width=".21">
<path d="M71.5 64.9h5v5M127.3 95.3h8.9M156.5 85.2h-3.8v5.1h-3.8M217.5 81.4h6.3M217.5 83.9h6.3M239 83.9h5.1M38.4 105.5h5.1v5.1h15.3M127.3 123.3h5.1M79 151.2v10.1h-3.7M84.1 151.2v3.8M86.7 151.2v3.8M61.3 161.3h3.8"/>
<path d="M84.1 165.1v2.6M86.7 165.1v2.6h2.5"/>
<circle cx="136.2" cy="95.3" r=".51"/>
</g>
<g font-size="3.7" fill="#c90d0c">
<text x="42" y="16">1</text>
<text x="84.1" y="16">2</text>
<text x="126.2" y="16">3</text>
<text x="168.3" y="16">4</text>
<text x="210.4" y="16">5</text>
<text x="252.5" y="16">6</text>
<text x="18.8" y="39.4">A</text>
<text x="275.2" y="39.4">A</text>
<text x="18.8" y="82.2">B</text>
<text x="275.2" y="82.2">B</text>
<text x="18.7" y="125.1">C</text>
<text x="275.2" y="125.1">C</text>
<text x="18.7" y="167.9">D</text>
<text x="275.2" y="167.9">D</text>
<text x="42" y="191.2">1</text>
<text x="84.1" y="191.2">2</text>
<text x="126.2" y="191.2">3</text>
<text x="168.3" y="191.2">4</text>
<text x="210.4" y="191.2">5</text>
<text x="252.5" y="191.2">6</text>
</g>
<text font-size="3.6" x="0" y="208.9">2024-01-15 9:35 D:\Projects\NB-IoT\NB ST\NB ST v1.3-BC660K-GL\NB ST v1.3-BC660K-GL\project\NB ST v1.3-BC660K-GL.sch (Sheet: 2/2)</text>
<g font-size="2.5" fill="#808080">
<text x="119.9" y="46.7">C1</text>
<text x="127.6" y="46.7">C2</text>
<text x="135.2" y="46.7">C3</text>
<text x="144.8" y="46.5">C4</text>
<text x="164.1" y="47.5">D1</text>
<text x="119.9" y="51.8">22pF</text>
<text x="127.6" y="51.8">100pF 0.1uF</text>
<text x="144.8" y="51.3">100uF, 6.3v,</text>
<text x="162.3" y="49.8">US1M</text>
<text x="61.9" y="63.1">0R R7</text>
<text x="115.9" y="62.3">GND</text>
<text x="56.2" y="72.5">GND</text>
<text x="66.4" y="72.5">U1</text>
<text x="109.5" y="73.7">GND</text>
<text x="208.8" y="75.5">CON-6P-3X22.0MM-NL</text>
<text x="134.7" y="89">0R, NL</text>
<text x="144.4" y="89">R2</text>
<text x="228.3" y="89">CON2</text>
<text x="131.1" y="94.1">RF_ANT</text>
<text x="147.1" y="98.6">GND</text>
<text x="26.2" y="107.3">TP1</text>
<text x="48.6" y="106.8">GND</text>
<text x="86.7" y="113.1">BC660G-KL</text>
<text x="32.6" y="116.5">USIM_GND</text>
<text x="143.8" y="118.2">GND</text>
<text x="202.5" y="119.1">0.1u</text>
<text x="202.5" y="114">C13</text>
<text x="31.9" y="120.4">USIM_DATA</text>
<text x="33.2" y="124.2">USIM_RST</text>
<text x="133.9" y="124.2">VDD_EXT</text>
<text x="176" y="124">22R R9</text>
<text x="227.4" y="120.7" transform="rotate(-90 227.4 120.7)">10K</text>
<text x="230.2" y="121.5">R6</text>
<text x="33.4" y="128">USIM_CLK</text>
<text x="176" y="129.1">22R R11</text>
<text x="176" y="134.2">22R R12</text>
<text x="192.3" y="140.6">C15</text>
<text x="198.7" y="140.6">C14</text>
<text x="205" y="140.6">C49</text>
<text x="192.3" y="145.7">33pF 33pF 33pF</text>
<text x="62.1" y="155.9">USIM_VDD</text>
<text x="66.4" y="159.9">R4</text>
<text x="82.6" y="159.5" transform="rotate(-90 82.6 159.5)">R1</text>
<text x="90.3" y="159.5" transform="rotate(-90 90.3 159.5)">R3</text>
<text x="201" y="161.3">GND</text>
<text x="49.1" y="162.2">PB2/1.5C</text>
<text x="66.4" y="164.6">1k</text>
<text x="82.3" y="164.4" transform="rotate(-90 82.3 164.4)">1K</text>
<text x="90" y="164.4" transform="rotate(-90 90 164.4)">1K</text>
</g>
<g font-size="2.1" fill="#808080">
<text x="76.2" y="72.7" transform="rotate(-90 76.2 72.7)">52</text>
<text x="78.7" y="72.7" transform="rotate(-90 78.7 72.7)">54</text>
<text x="81.2" y="72.7" transform="rotate(-90 81.2 72.7)">55</text>
<text x="83.8" y="72.7" transform="rotate(-90 83.8 72.7)">44</text>
<text x="86.3" y="72.7" transform="rotate(-90 86.3 72.7)">43</text>
<text x="88.9" y="72.7" transform="rotate(-90 88.9 72.7)">42</text>
<text x="93.9" y="72.7" transform="rotate(-90 93.9 72.7)">41</text>
<text x="96.5" y="72.7" transform="rotate(-90 96.5 72.7)">40</text>
<text x="99" y="72.7" transform="rotate(-90 99 72.7)">39</text>
<text x="101.6" y="72.7" transform="rotate(-90 101.6 72.7)">38</text>
<text x="104.1" y="72.7" transform="rotate(-90 104.1 72.7)">37</text>
<text x="106.6" y="72.7" transform="rotate(-90 106.6 72.7)">36</text>
<text x="87.4" y="82.7" transform="rotate(-90 87.4 82.7)">VBAT</text>
<text x="90" y="82.7" transform="rotate(-90 90 82.7)">VBAT</text>
<text x="95" y="82" transform="rotate(-90 95 82)">GND</text>
<text x="97.6" y="82" transform="rotate(-90 97.6 82)">GND</text>
<text x="105.2" y="82" transform="rotate(-90 105.2 82)">GND</text>
<text x="107.7" y="82" transform="rotate(-90 107.7 82)">GND</text>
<text x="225.3" y="78.5">1</text>
<text x="225.3" y="81">3</text>
<text x="225.3" y="83.6">5</text>
<text x="236.3" y="78.5">2</text>
<text x="236.3" y="81">4</text>
<text x="236.3" y="83.6">6</text>
<text x="77.3" y="86.1" transform="rotate(-90 77.3 86.1)">VIO_SEL</text>
<text x="79.8" y="84.5" transform="rotate(-90 79.8 84.5)">GRFC1</text>
<text x="82.4" y="84.5" transform="rotate(-90 82.4 84.5)">GRFC2</text>
<text x="84.9" y="88.9" transform="rotate(-90 84.9 88.9)">RESERVED</text>
<text x="100.1" y="87.3" transform="rotate(-90 100.1 87.3)">DBG_TXD</text>
<text x="102.7" y="87.5" transform="rotate(-90 102.7 87.5)">DBG_RXD</text>
<text x="58.3" y="95">1*4</text>
<text x="124.5" y="95">35</text>
<text x="60.3" y="97.5">2</text>
<text x="60.3" y="100.1">3</text>
<text x="66.2" y="98.6">RESERVED</text>
<text x="66.2" y="96.1">GND</text>
<text x="66.2" y="101.2">GPIO1</text>
<text x="108.4" y="101.2">RESERVED</text>
<text x="111.6" y="96.1">ANT_RF</text>
<text x="115.2" y="98.6">GND</text>
<text x="124.5" y="100.1">33</text>
<text x="124.5" y="97.5">34</text>
<text x="60.3" y="102.6">4</text>
<text x="60.3" y="105.1">5</text>
<text x="60.3" y="107.7">6</text>
<text x="66.2" y="103.7">GPIO2</text>
<text x="66.2" y="106.3">GPIO3</text>
<text x="108.4" y="106.3">RESERVED</text>
<text x="108.4" y="103.7">RESERVED</text>
<text x="124.5" y="107.7">30</text>
<text x="124.5" y="105.1">31</text>
<text x="124.5" y="102.6">32</text>
<text x="60.3" y="110.2">7</text>
<text x="60.3" y="112.7">8</text>
<text x="66.2" y="108.8">GPIO4</text>
<text x="66.2" y="111.3">BOOT</text>
<text x="66.2" y="113.9">RESERVED</text>
<text x="108.4" y="113.9">RESERVED</text>
<text x="108.4" y="111.3">RESERVED</text>
<text x="108.4" y="108.8">RESERVED</text>
<text x="124.5" y="112.7">28</text>
<text x="124.5" y="110.2">29</text>
<text x="59.1" y="117.8">10</text>
<text x="60.3" y="115.3">9</text>
<text x="66.2" y="116.4">ADC0</text>
<text x="66.2" y="119">USIM_GND</text>
<text x="108.4" y="119">RESERVED</text>
<text x="115.2" y="116.4">GND</text>
<text x="124.5" y="115.3">27</text>
<text x="124.5" y="117.8">26</text>
<text x="59.1" y="122.9">12</text>
<text x="59.1" y="125.4">13</text>
<text x="59.3" y="120.4">11</text>
<text x="66.2" y="121.5">USIM_DATA</text>
<text x="66.2" y="124">USIM_RST</text>
<text x="108.4" y="121.5">RESERVED</text>
<text x="110.2" y="124">VDD_EXT</text>
<text x="124.5" y="122.9">24</text>
<text x="124.5" y="120.4">25</text>
<text x="124.5" y="125.4">23</text>
<text x="241.4" y="124">VCC</text>
<text x="66.2" y="126.6">USIM_CLK</text>
<text x="108.4" y="126.6">RESERVED</text>
<text x="241.4" y="129.1">RST</text>
<text x="241.4" y="126.6">GND</text>
<text x="241.4" y="131.7">VPP</text>
<text x="241.4" y="134.2">CLK</text>
<text x="241.4" y="136.7">DATA</text>
<text x="77.3" y="143.8" transform="rotate(-90 77.3 143.8)">USIM_VDD</text>
<text x="79.8" y="143.8" transform="rotate(-90 79.8 143.8)">RESET_N</text>
<text x="82.3" y="143.8" transform="rotate(-90 82.3 143.8)">NETLIGHT</text>
<text x="84.9" y="143.8" transform="rotate(-90 84.9 143.8)">MAIN_TXD</text>
<text x="87.4" y="143.8" transform="rotate(-90 87.4 143.8)">MAIN_RXD</text>
<text x="95" y="143.8" transform="rotate(-90 95 143.8)">PSM_EINT</text>
<text x="97.6" y="143.8" transform="rotate(-90 97.6 143.8)">RI</text>
<text x="100.1" y="143.8" transform="rotate(-90 100.1 143.8)">RESERVED</text>
<text x="102.7" y="143.8" transform="rotate(-90 102.7 143.8)">RESERVED</text>
<text x="209.3" y="144.6" transform="rotate(-90 209.3 144.6)">1</text>
<text x="214.4" y="144.6" transform="rotate(-90 214.4 144.6)">3</text>
<text x="219.5" y="146.3" transform="rotate(-90 219.5 146.3)">2</text>
<text x="219.5" y="144.6" transform="rotate(-90 219.5 144.6)">4</text>
<text x="224.6" y="144.6" transform="rotate(-90 224.6 144.6)">5</text>
<text x="229.7" y="144.6" transform="rotate(-90 229.7 144.6)">6</text>
<text x="76.2" y="150.8" transform="rotate(-90 76.2 150.8)">14</text>
<text x="78.7" y="150.8" transform="rotate(-90 78.7 150.8)">15</text>
<text x="81.2" y="150.8" transform="rotate(-90 81.2 150.8)">16</text>
<text x="83.8" y="150.8" transform="rotate(-90 83.8 150.8)">17</text>
<text x="86.3" y="150.8" transform="rotate(-90 86.3 150.8)">18</text>
<text x="93.9" y="150.8" transform="rotate(-90 93.9 150.8)">19</text>
<text x="96.5" y="150.8" transform="rotate(-90 96.5 150.8)">20</text>
<text x="99" y="150.8" transform="rotate(-90 99 150.8)">21</text>
<text x="101.6" y="150.8" transform="rotate(-90 101.6 150.8)">22</text>
</g>
<g font-size="1.8" fill="#808080">
<text x="166.7" y="38.5">L1</text>
<text x="166.7" y="42.8">PZ2012D301-1R5TF</text>
<text x="151.4" y="95.3">RF</text>
<text x="154.1" y="91.5">IPEX1</text>
<text x="151.4" y="97.9">GND</text>
<text x="208.6" y="151.2">U9</text>
<text x="221.3" y="151.2">SMF05C</text>
</g>
<text font-size="1.8" fill="#c90d0c" x="246.6" y="124.5">SIM-CARD</text>
</svg>
